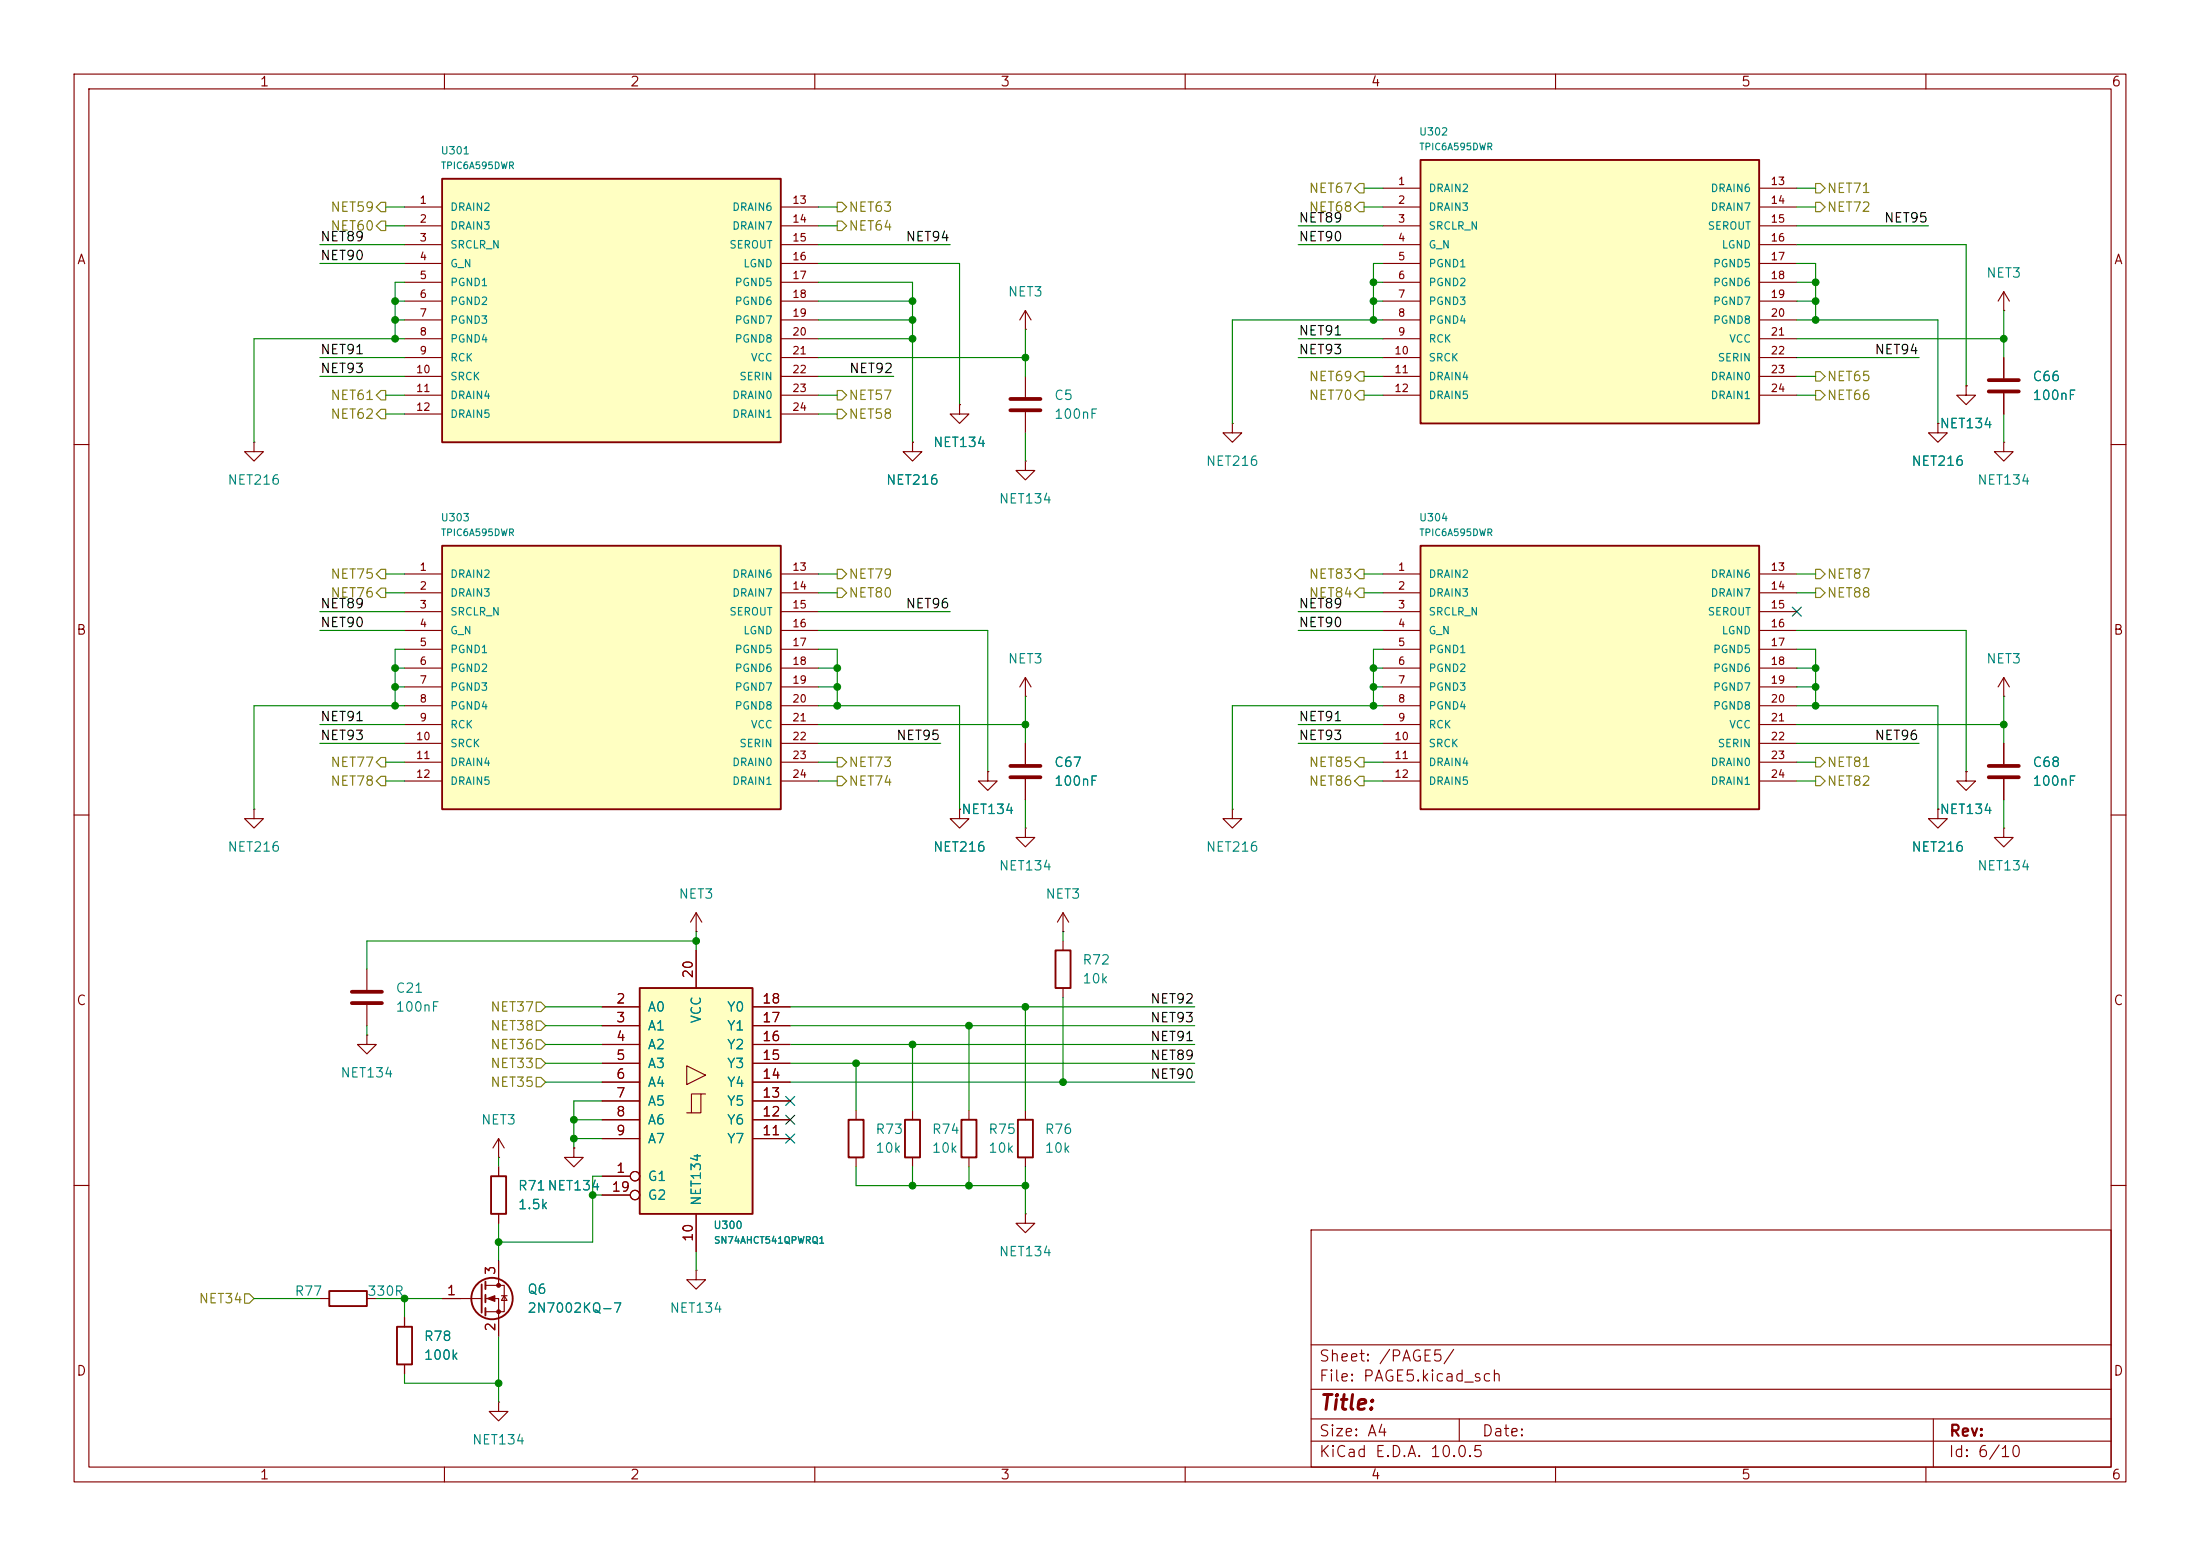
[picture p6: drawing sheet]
<svg xmlns="http://www.w3.org/2000/svg" width="297mm" height="210mm" viewBox="0 0 297 210" stroke-linecap="round" stroke-linejoin="round" font-family="sans-serif">
<g fill="none" stroke="#840000" stroke-width=".15">
<path d="M10 10h277v190h-277zM12 12h273v186h-273zM60 10v2M110 10v2M160 10v2M210 10v2M260 10v2M10 60h2M285 60h2M10 110h2M285 110h2M10 160h2"/>
<path d="M177 166h108v32h-108zM285 160h2M60 198v2M110 198v2M160 198v2M177 194.5h108M177 191.5h108M177 187.5h108M177 181.5h108M197 191.5v3M210 198v2M260 198v2"/>
<path d="M261 191.5v6.5"/>
</g>
<path d="M59.7 24.1h45.7v35.6h-45.7z" fill="#ffffc2"/>
<path d="M59.7 24.1h45.7v35.6h-45.7zM53.6 179.1h2v5.1h-2z" fill="none" stroke="#840000" stroke-width=".25"/>
<g fill="none" stroke="#840000" stroke-width=".15">
<path d="M54.6 27.9h5.1M54.6 30.5h5.1M54.6 33h5.1M54.6 35.6h5.1M54.6 38.1h5.1M105.4 27.9h5.1M105.4 30.5h5.1M105.4 33h5.1M105.4 35.6h5.1M105.4 38.1h5.1M54.6 40.6h5.1M54.6 43.2h5.1"/>
<path d="M54.6 45.7h5.1M54.6 48.3h5.1M54.6 50.8h5.1M54.6 53.3h5.1M54.6 55.9h5.1M105.4 40.6h5.1M105.4 43.2h5.1M105.4 45.7h5.1M105.4 48.3h5.1M105.4 50.8h5.1M105.4 53.3h5.1M105.4 55.9h5.1"/>
<path d="M54.6 177.8v1.3M54.6 184.2v1.2"/>
</g>
<path d="M191.8 21.6h45.7v35.6h-45.7z" fill="#ffffc2"/>
<path d="M191.8 21.6h45.7v35.6h-45.7zM142.5 128.3h2v5.1h-2z" fill="none" stroke="#840000" stroke-width=".25"/>
<g fill="none" stroke="#840000" stroke-width=".15">
<path d="M186.7 25.4h5.1M186.7 27.9h5.1M186.7 30.5h5.1M186.7 33h5.1M186.7 35.6h5.1M186.7 38.1h5.1M237.5 25.4h5.1M237.5 27.9h5.1M237.5 30.5h5.1M237.5 33h5.1M237.5 35.6h5.1M237.5 38.1h5.1"/>
<path d="M270.5 39.4l-.8 1.2M270.5 39.4l.8 1.2M270.5 39.4v2.5M123.2 59.7v1.3h1.3l-1.3 1.2-1.3-1.2h1.3M123.2 59.7h.1M129.5 54.6v1.3h1.3l-1.3 1.3-1.2-1.3h1.2M129.5 54.6h.1M138.4 44.5h.1M138.4 41.9v2.6M138.4 50.8v2.8M138.4 55.6v2.8M138.4 41.9l-.7 1.3"/>
<path d="M138.4 41.9l.8 1.3M166.4 57.2v1.2h1.2l-1.2 1.3-1.3-1.3h1.3M166.4 57.2h.1M186.7 40.6h5.1M186.7 43.2h5.1M186.7 45.7h5.1M186.7 48.3h5.1M186.7 50.8h5.1M186.7 53.3h5.1M237.5 40.6h5.1M237.5 43.2h5.1M237.5 45.7h5.1"/>
<path d="M237.5 48.3h5.1M237.5 50.8h5.1M237.5 53.3h5.1M261.6 57.2v1.2h1.3l-1.3 1.3-1.3-1.3h1.3M261.6 57.2h.1M265.4 52.1v1.2h1.3l-1.3 1.3-1.2-1.3h1.2M265.4 52.1h.1M270.5 41.9h.1M270.5 59.7v1.3h1.3l-1.3 1.2-1.3-1.2h1.3M270.5 59.7h.1M270.5 48.3v2.8M270.5 53.1v2.8"/>
<path d="M138.4 62.2v1.3h1.3l-1.3 1.3-1.2-1.3h1.2M138.4 62.2h.1M138.4 94h.1M138.4 91.4l-.7 1.3M138.4 91.4l.8 1.3M138.4 91.4v2.6M129.5 109.2v1.3h1.3l-1.3 1.3-1.2-1.3h1.2M129.5 109.2h.1M133.3 104.1v1.3h1.3l-1.3 1.3-1.2-1.3h1.2M133.3 104.1h.1M138.4 111.8v1.2h1.3l-1.3 1.3-1.2-1.3h1.2M138.4 111.8h.1"/>
<path d="M138.4 100.3v2.8M138.4 105.2v2.8M166.4 109.2v1.3h1.2l-1.2 1.3-1.3-1.3h1.3M166.4 109.2h.1M261.6 109.2v1.3h1.3l-1.3 1.3-1.3-1.3h1.3M261.6 109.2h.1M265.4 104.1v1.3h1.3l-1.3 1.3-1.2-1.3h1.2M265.4 104.1h.1M270.5 111.8v1.2h1.3l-1.3 1.3-1.3-1.3h1.3M270.5 111.8h.1M270.5 100.3v2.8M270.5 105.2v2.8"/>
<path d="M143.5 125.7h.1M143.5 123.2l-.8 1.3M143.5 123.2l.8 1.3M143.5 123.2v2.5M143.5 127v1.3M143.5 133.4v1.2"/>
</g>
<path d="M136.4 53.8h4.1M136.4 55.4h4.1M268.5 51.3h4M268.5 52.8h4M136.4 103.4h4.1M136.4 104.9h4.1M268.5 103.4h4M268.5 104.9h4" fill="none" stroke="#840000" stroke-width=".51"/>
<path d="M191.8 73.7h45.7v35.5h-45.7z" fill="#ffffc2"/>
<g fill="none" stroke="#840000" stroke-width=".25">
<path d="M191.8 73.7h45.7v35.5h-45.7zM66.3 158.8h2v5h-2zM44.4 174.2h5.1v2.1h-5.1zM65 173.4v3.8M65.5 173v1M65.5 174.8v1M65.5 176.5v1"/>
<circle cx="66.4" cy="175.3" r="2.79"/>
</g>
<g fill="none" stroke="#840000" stroke-width=".15">
<path d="M186.7 77.5h5.1M237.5 77.5h5.1M186.7 80h5.1M186.7 82.6h5.1M186.7 85.1h5.1M186.7 87.6h5.1M186.7 90.2h5.1M186.7 92.7h5.1M186.7 95.3h5.1M186.7 97.8h5.1M237.5 80h5.1M237.5 82.6h5.1"/>
<path d="M237.5 85.1h5.1M237.5 87.6h5.1M237.5 90.2h5.1M237.5 92.7h5.1M237.5 95.3h5.1M237.5 97.8h5.1M270.5 94h.1M270.5 91.4l-.8 1.3M270.5 91.4l.8 1.3M270.5 91.4v2.6M186.7 100.3h5.1M186.7 102.9h5.1"/>
<path d="M186.7 105.4h5.1M237.5 100.3h5.1M237.5 102.9h5.1M237.5 105.4h5.1M49.5 139.7v1.3h1.3l-1.3 1.2-1.2-1.2h1.2M49.5 139.7h.1M49.5 130.8v2.8M49.5 135.6v2.8M67.3 156.2h.1M67.3 153.7v2.5M67.3 157.5v1.3M67.3 153.7l-.8 1.2"/>
<path d="M67.3 153.7l.8 1.2M77.5 154.9v1.3h1.2l-1.2 1.3-1.3-1.3h1.3M77.5 154.9h.1M43.2 175.3h1.2M49.5 175.3h1.3M59.7 175.3h5.3M65.5 173.5h2.6v3.5h-2.6M65.5 175.3h1.8v5M67.3 163.8v1.3M67.3 170.2v3.3M67.7 174.9h.8M68.1 174.9l.4 .6h-.8z"/>
<path d="M94 171.5v1.2h1.2l-1.2 1.3-1.3-1.3h1.3M94 171.5h.1M67.3 189.2v1.3h1.3l-1.3 1.3-1.3-1.3h1.3M67.3 189.2h.1"/>
</g>
<path d="M47.5 133.9h4.1M47.5 135.4h4.1" fill="none" stroke="#840000" stroke-width=".51"/>
<g fill="#840000" stroke="#840000" stroke-width=".15">
<path d="M65.8 175.3l1-.4v.7z"/>
<circle cx="67.3" cy="173.5" r=".25"/>
<circle cx="67.3" cy="177" r=".25"/>
</g>
<path d="M59.7 73.7h45.7v35.5h-45.7z" fill="#ffffc2"/>
<path d="M59.7 73.7h45.7v35.5h-45.7z" fill="none" stroke="#840000" stroke-width=".25"/>
<g fill="none" stroke="#840000" stroke-width=".15">
<path d="M54.6 77.5h5.1M105.4 77.5h5.1M54.6 80h5.1M54.6 82.6h5.1M54.6 85.1h5.1M54.6 87.6h5.1M54.6 90.2h5.1M54.6 92.7h5.1M54.6 95.3h5.1M54.6 97.8h5.1M105.4 80h5.1M105.4 82.6h5.1"/>
<path d="M105.4 85.1h5.1M105.4 87.6h5.1M105.4 90.2h5.1M105.4 92.7h5.1M105.4 95.3h5.1M105.4 97.8h5.1M34.3 109.2v1.3h1.3l-1.3 1.3-1.3-1.3h1.3M34.3 109.2h.1M54.6 100.3h5.1M54.6 102.9h5.1M54.6 105.4h5.1M105.4 100.3h5.1"/>
<path d="M105.4 102.9h5.1M105.4 105.4h5.1M94 125.7h.1M94 123.2l-.8 1.3M94 123.2l.7 1.3M94 123.2v2.5"/>
</g>
<path d="M86.4 133.4h15.2v30.4h-15.2z" fill="#ffffc2"/>
<g fill="none" stroke="#840000" stroke-width=".15">
<path d="M34.3 59.7v1.3h1.3l-1.3 1.2-1.3-1.2h1.3M34.3 59.7h.1M123.2 59.7h.1M129.5 54.6h.1M261.6 57.2h.1M265.4 52.1h.1M270.5 48.3v2.8M270.5 53.1v2.8M129.5 109.2h.1M133.3 104.1h.1M138.4 100.3v2.8M138.4 105.2v2.8"/>
<path d="M261.6 109.2h.1M265.4 104.1h.1M270.5 100.3v2.8M270.5 105.2v2.8M81.3 135.9h5.1M81.3 138.4h5.1M94 128.3v5.1M101.6 135.9h5.1M101.6 138.4h5.1M67.3 157.5v1.3M77.5 154.9h.1M81.3 158.8h3.8"/>
<path d="M81.3 141h5.1M81.3 143.5h5.1M81.3 146.1h5.1M81.3 148.6h5.1M81.3 151.1h5.1M81.3 153.7h5.1M92.7 143.8l2.5 1.3-2.5 1.3zM94.6 147.7h-1.3v2.5M95.2 147.7h-.6v2.5h-1.9M101.6 141h5.1M101.6 143.5h5.1M101.6 146.1h5.1"/>
<path d="M101.6 148.6h5.1M101.6 151.1h5.1M101.6 153.7h5.1M115.6 149.9v1.2M115.6 156.2v1.3M123.2 149.9v1.2M123.2 156.2v1.3M130.8 149.9v1.2M130.8 156.2v1.3M138.4 149.9v1.2M138.4 156.2v1.3M54.6 177.8v1.3"/>
<path d="M59.7 175.3h2.5M67.3 163.8v1.3M67.3 170.2v2.5M67.3 177.8v2.5M81.3 161.3h3.8M94 163.8v5.1M138.4 163.8v1.3h1.3l-1.3 1.3-1.2-1.3h1.2M138.4 163.8h.1M54.6 184.2v1.2"/>
<circle cx="85.7" cy="158.7" r=".63"/>
<circle cx="85.7" cy="161.3" r=".63"/>
</g>
<path d="M86.4 133.4h15.2v30.4h-15.2zM114.6 151.1h2v5.1h-2zM122.2 151.1h2v5.1h-2zM129.8 151.1h2v5.1h-2zM137.4 151.1h2v5.1h-2z" fill="none" stroke="#840000" stroke-width=".25"/>
<g fill="none" stroke="#848400" stroke-width=".15">
<path d="M50.8 30.5l.6-.7h.7v1.3h-.7zM50.8 27.9l.6-.6h.7v1.3h-.7zM113 27.3h.7l.6 .6-.6 .7h-.7zM113 29.8h.7l.6 .7-.6 .6h-.7zM183.5 24.8h.6v1.2h-.6l-.6-.6zM183.5 27.3h.6v1.3h-.6l-.6-.7zM245.1 27.3h.6l.7 .6-.7 .7h-.6zM245.1 24.8h.6l.7 .6-.7 .6h-.6zM50.8 55.9l.6-.7h.7v1.3h-.7zM50.8 53.3l.6-.6h.7v1.3h-.7zM113 55.2h.7l.6 .7-.6 .6h-.7zM113 52.7h.7l.6 .6-.6 .7h-.7z"/>
<path d="M183.5 50.2h.6v1.2h-.6l-.6-.6zM183.5 52.7h.6v1.3h-.6l-.6-.7zM245.1 50.2h.6l.7 .6-.7 .6h-.6zM245.1 52.7h.6l.7 .6-.7 .7h-.6zM51.4 76.8h.7v1.3h-.7l-.6-.6zM113 79.4h.7l.6 .6-.6 .6h-.7zM113 76.8h.7l.6 .7-.6 .6h-.7zM183.5 79.4h.6v1.2h-.6l-.6-.6zM183.5 76.8h.6v1.3h-.6l-.6-.6zM245.1 76.8h.6l.7 .7-.7 .6h-.6zM245.1 79.4h.6l.7 .6-.7 .6h-.6zM50.8 80l.6-.6h.7v1.2h-.7z"/>
<path d="M50.8 102.9l.6-.7h.7v1.3h-.7zM51.4 104.8h.7v1.2h-.7l-.6-.6zM113 102.2h.7l.6 .7-.6 .6h-.7zM113 104.8h.7l.6 .6-.6 .6h-.7zM183.5 104.8h.6v1.2h-.6l-.6-.6zM183.5 102.2h.6v1.3h-.6l-.6-.6zM245.1 102.2h.6l.7 .7-.7 .6h-.6zM245.1 104.8h.6l.7 .6-.7 .6h-.6zM72.4 137.8h.6l.7 .6-.7 .7h-.6zM72.4 135.3h.6l.7 .6-.7 .6h-.6zM72.4 142.9h.6l.7 .6-.7 .6h-.6zM72.4 140.3h.6l.7 .7-.7 .6h-.6z"/>
<path d="M72.4 145.4h.6l.7 .7-.7 .6h-.6zM33 174.6h.7l.6 .7-.6 .6h-.7z"/>
</g>
<g fill="none" stroke="#008400" stroke-width=".15">
<path d="M43.2 35.6h11.4M43.2 33h11.4M52.1 30.5h2.5M52.1 27.9h2.5M54.6 38.1h-1.3v7.6M110.5 30.5h2.5M110.5 38.1h12.7v21.6M110.5 35.6h19v19M110.5 27.9h2.5M110.5 33h17.8M175.3 30.5h11.4M175.3 33h11.4"/>
<path d="M184.1 27.9h2.6M184.1 25.4h2.6M185.4 38.1h1.3M186.7 35.6h-1.3v7.6M242.6 30.5h17.7M242.6 38.1h2.5M242.6 35.6h2.5v7.6M242.6 27.9h2.5M242.6 33h22.8v19.1M242.6 25.4h2.5M43.2 50.8h11.4M43.2 48.3h11.4"/>
<path d="M52.1 53.3h2.5M52.1 55.9h2.5M53.3 40.6h1.3M53.3 43.2h1.3M54.6 45.7h-20.3v14M110.5 40.6h12.7M110.5 45.7h12.7M110.5 50.8h10.1M110.5 53.3h2.5M110.5 48.3h27.9M110.5 55.9h2.5M110.5 43.2h12.7"/>
<path d="M138.4 44.5v6.3M138.4 58.4v3.8M175.3 45.7h11.4M175.3 48.3h11.4M184.1 50.8h2.6M184.1 53.3h2.6M185.4 40.6h1.3M186.7 43.2h-20.3v14M242.6 40.6h2.5M242.6 45.7h27.9M242.6 43.2h19v14M242.6 50.8h2.5"/>
<path d="M242.6 53.3h2.5M242.6 48.3h16.5M270.5 41.9v6.4M270.5 55.9v3.8M52.1 77.5h2.5M110.5 77.5h2.5M184.1 77.5h2.6M242.6 77.5h2.5M43.2 85.1h11.4M43.2 82.6h11.4M43.2 97.8h11.4M52.1 80h2.5"/>
<path d="M53.3 92.7h1.3M53.3 90.2h1.3M54.6 95.3h-20.3v13.9M54.6 87.6h-1.3v7.7M110.5 95.3h19v13.9M110.5 87.6h2.5v7.7M110.5 92.7h2.5M110.5 90.2h2.5M110.5 85.1h22.8v19M110.5 82.6h17.8M110.5 97.8h27.9M110.5 80h2.5"/>
<path d="M138.4 94v6.3M175.3 85.1h11.4M175.3 82.6h11.4M175.3 97.8h11.4M184.1 80h2.6M185.4 92.7h1.3M185.4 90.2h1.3M186.7 95.3h-20.3v13.9M186.7 87.6h-1.3v7.7M242.6 95.3h19v13.9M242.6 87.6h2.5v7.7M242.6 92.7h2.5"/>
<path d="M242.6 90.2h2.5M242.6 85.1h22.8v19M242.6 97.8h27.9M242.6 80h2.5M270.5 94v6.3M43.2 100.3h11.4M52.1 105.4h2.5M52.1 102.9h2.5M110.5 105.4h2.5M110.5 102.9h2.5M110.5 100.3h16.5M138.4 108v3.8"/>
<path d="M175.3 100.3h11.4M184.1 105.4h2.6M184.1 102.9h2.6M242.6 105.4h2.5M242.6 102.9h2.5M242.6 100.3h16.5M270.5 108v3.8M49.5 138.4v1.3M73.7 138.4h7.6M73.7 135.9h7.6M94 127h-44.5v3.8M94 125.7v2.6"/>
<path d="M106.7 138.4h54.6M106.7 135.9h54.6M130.8 138.4v11.5M138.4 135.9v14M143.5 125.7v1.3M143.5 134.6v11.5M67.3 156.2v1.3M73.7 141h7.6M73.7 143.5h7.6M73.7 146.1h7.6M77.5 151.1h3.8M77.5 153.7h3.8"/>
<path d="M81.3 148.6h-3.8v6.3M81.3 158.8h-1.3v8.8h-12.7M106.7 141h54.6M106.7 143.5h54.6M106.7 146.1h54.6M115.6 157.5v2.5h22.8M115.6 143.5v6.4M123.2 141v8.9M123.2 157.5v2.5M130.8 157.5v2.5M138.4 157.5v6.3M34.3 175.3h8.9"/>
<path d="M50.8 175.3h8.9M54.6 175.3v2.5M67.3 165.1v5.1M80 161.3h1.3M94 168.9v2.6M54.6 185.4v1.3h12.7M67.3 180.3v8.9"/>
</g>
<path d="M242 81.9l1.2 1.3M243.2 81.9l-1.2 1.3M106.1 148l1.2 1.2M106.1 153.1l1.2 1.2M106.1 150.5l1.2 1.2M107.3 148l-1.2 1.2M107.3 153.1l-1.2 1.2M107.3 150.5l-1.2 1.2" fill="none" stroke="#000084" stroke-width=".15"/>
<g fill="#008400" stroke="#008400" stroke-width=".14">
<circle cx="123.2" cy="141" r=".46"/>
<circle cx="185.4" cy="95.3" r=".46"/>
<circle cx="130.8" cy="138.4" r=".46"/>
<circle cx="138.4" cy="135.9" r=".46"/>
<circle cx="185.4" cy="90.2" r=".46"/>
<circle cx="185.4" cy="92.7" r=".46"/>
<circle cx="138.4" cy="97.8" r=".46"/>
<circle cx="123.2" cy="43.2" r=".46"/>
<circle cx="123.2" cy="40.6" r=".46"/>
<circle cx="123.2" cy="45.7" r=".46"/>
<circle cx="53.3" cy="45.7" r=".46"/>
<circle cx="53.3" cy="40.6" r=".46"/>
<circle cx="53.3" cy="43.2" r=".46"/>
<circle cx="115.6" cy="143.5" r=".46"/>
<circle cx="113" cy="95.3" r=".46"/>
<circle cx="143.5" cy="146.1" r=".46"/>
<circle cx="138.4" cy="160" r=".46"/>
<circle cx="123.2" cy="160" r=".46"/>
<circle cx="130.8" cy="160" r=".46"/>
<circle cx="94" cy="127" r=".46"/>
<circle cx="53.3" cy="90.2" r=".46"/>
<circle cx="53.3" cy="92.7" r=".46"/>
<circle cx="53.3" cy="95.3" r=".46"/>
<circle cx="54.6" cy="175.3" r=".46"/>
<circle cx="67.3" cy="167.6" r=".46"/>
<circle cx="80" cy="161.3" r=".46"/>
<circle cx="77.5" cy="153.7" r=".46"/>
<circle cx="67.3" cy="186.7" r=".46"/>
<circle cx="113" cy="92.7" r=".46"/>
<circle cx="113" cy="90.2" r=".46"/>
<circle cx="77.5" cy="151.1" r=".46"/>
<circle cx="270.5" cy="97.8" r=".46"/>
<circle cx="245.1" cy="92.7" r=".46"/>
<circle cx="245.1" cy="90.2" r=".46"/>
<circle cx="245.1" cy="95.3" r=".46"/>
<circle cx="138.4" cy="48.3" r=".46"/>
<circle cx="245.1" cy="43.2" r=".46"/>
<circle cx="245.1" cy="40.6" r=".46"/>
<circle cx="245.1" cy="38.1" r=".46"/>
<circle cx="270.5" cy="45.7" r=".46"/>
<circle cx="185.4" cy="38.1" r=".46"/>
<circle cx="185.4" cy="43.2" r=".46"/>
<circle cx="185.4" cy="40.6" r=".46"/>
</g>
<text font-size="2" fill="#840000" x="178" y="190.8">Title:</text>
<g font-size="1.5" fill="#840000">
<text x="178" y="184.1">Sheet: /PAGE5/</text>
<text x="178" y="186.8">File: PAGE5.kicad_sch</text>
<text x="178" y="197">KiCad E.D.A. 10.0.5</text>
<text x="178" y="194.2">Size: A4</text>
<text x="200" y="194.2">Date:</text>
<text x="263" y="197">Id: 6/10</text>
<text x="263" y="194.2">Rev:</text>
</g>
<g font-size="1.3" fill="#840000">
<text x="35" y="12">1</text>
<text x="85" y="12">2</text>
<text x="135" y="12">3</text>
<text x="185" y="12">4</text>
<text x="235" y="12">5</text>
<text x="285" y="12">6</text>
<text x="10.3" y="36">A</text>
<text x="285.3" y="36">A</text>
<text x="10.2" y="86">B</text>
<text x="285.2" y="86">B</text>
<text x="10.2" y="136">C</text>
<text x="83.1" y="135.8">2</text>
<text x="93.8" y="132.1" transform="rotate(-90 93.8 132.1)">20</text>
<text x="102.8" y="135.8">18</text>
<text x="285.2" y="136">C</text>
<text x="83.1" y="138.3">3</text>
<text x="83.1" y="140.8">4</text>
<text x="83.1" y="143.4">5</text>
<text x="102.8" y="143.4">15</text>
<text x="102.8" y="140.8">16</text>
<text x="102.8" y="138.3">17</text>
<text x="83.1" y="145.9">6</text>
<text x="83.1" y="148.5">7</text>
<text x="102.8" y="148.5">13</text>
<text x="102.8" y="145.9">14</text>
<text x="83.1" y="151">8</text>
<text x="83.1" y="153.5">9</text>
<text x="102.8" y="153.5">11</text>
<text x="102.8" y="151">12</text>
<text x="82.5" y="161.2">19</text>
<text x="83.1" y="158.6">1</text>
<text x="93.8" y="167.7" transform="rotate(-90 93.8 167.7)">10</text>
<text x="67.2" y="172.2" transform="rotate(-90 67.2 172.2)">3</text>
<text x="60.2" y="175.1">1</text>
<text x="67.2" y="179.8" transform="rotate(-90 67.2 179.8)">2</text>
<text x="10.2" y="186">D</text>
<text x="285.2" y="186">D</text>
<text x="35" y="200">1</text>
<text x="85" y="200">2</text>
<text x="135" y="200">3</text>
<text x="185" y="200">4</text>
<text x="235" y="200">5</text>
<text x="285" y="200">6</text>
</g>
<g font-size="1.3" fill="#848400">
<text x="44.5" y="28.9">NET59</text>
<text x="114.5" y="28.9">NET63</text>
<text x="176.6" y="26.4">NET67</text>
<text x="176.6" y="28.9">NET68</text>
<text x="246.5" y="28.9">NET72</text>
<text x="246.5" y="26.4">NET71</text>
<text x="44.5" y="31.4">NET60</text>
<text x="114.5" y="31.4">NET64</text>
<text x="176.6" y="51.8">NET69</text>
<text x="246.5" y="51.8">NET65</text>
<text x="44.5" y="56.8">NET62</text>
<text x="44.5" y="54.3">NET61</text>
<text x="114.5" y="56.8">NET58</text>
<text x="114.5" y="54.3">NET57</text>
<text x="176.6" y="54.3">NET70</text>
<text x="246.5" y="54.3">NET66</text>
<text x="44.5" y="78.4">NET75</text>
<text x="44.5" y="81">NET76</text>
<text x="114.5" y="81">NET80</text>
<text x="114.5" y="78.4">NET79</text>
<text x="176.6" y="81">NET84</text>
<text x="176.6" y="78.4">NET83</text>
<text x="246.5" y="78.4">NET87</text>
<text x="246.5" y="81">NET88</text>
<text x="44.5" y="106.4">NET78</text>
<text x="44.5" y="103.8">NET77</text>
<text x="114.5" y="103.8">NET73</text>
<text x="114.5" y="106.4">NET74</text>
<text x="176.6" y="106.4">NET86</text>
<text x="176.6" y="103.8">NET85</text>
<text x="246.5" y="103.8">NET81</text>
<text x="246.5" y="106.4">NET82</text>
<text x="66.1" y="136.9">NET37</text>
<text x="66.1" y="139.4">NET38</text>
<text x="66.1" y="141.9">NET36</text>
<text x="66.1" y="144.5">NET33</text>
<text x="66.1" y="147">NET35</text>
<text x="26.7" y="176.2">NET34</text>
</g>
<g font-size="1.3">
<text x="43.2" y="35.4">NET90</text>
<text x="43.2" y="32.9">NET89</text>
<text x="122.2" y="32.9">NET94</text>
<text x="175.2" y="32.9">NET90</text>
<text x="175.2" y="30.4">NET89</text>
<text x="254.3" y="30.4">NET95</text>
<text x="175.2" y="45.6">NET91</text>
<text x="43.2" y="50.7">NET93</text>
<text x="43.2" y="48.1">NET91</text>
<text x="114.6" y="50.7">NET92</text>
<text x="175.2" y="48.1">NET93</text>
<text x="253" y="48.1">NET94</text>
<text x="43.2" y="82.4">NET89</text>
<text x="122.2" y="82.4">NET96</text>
<text x="175.2" y="82.4">NET89</text>
<text x="43.2" y="85">NET90</text>
<text x="175.2" y="85">NET90</text>
<text x="43.2" y="97.7">NET91</text>
<text x="43.2" y="100.2">NET93</text>
<text x="120.9" y="100.2">NET95</text>
<text x="175.2" y="97.7">NET91</text>
<text x="175.2" y="100.2">NET93</text>
<text x="253" y="100.2">NET96</text>
<text x="155.2" y="135.8">NET92</text>
<text x="155.2" y="140.8">NET91</text>
<text x="155.2" y="143.4">NET89</text>
<text x="155.2" y="138.3">NET93</text>
<text x="155.2" y="145.9">NET90</text>
</g>
<g font-size="1.3" fill="#008484">
<text x="136" y="40.3">NET3</text>
<text x="268.1" y="37.8">NET3</text>
<text x="274.3" y="51.8">C66</text>
<text x="142.2" y="54.3">C5</text>
<text x="142.2" y="56.8">100nF</text>
<text x="261.8" y="58.1">NET134</text>
<text x="274.3" y="54.3">100nF</text>
<text x="30.6" y="65.7">NET216</text>
<text x="119.5" y="65.7">NET216</text>
<text x="125.9" y="60.7">NET134</text>
<text x="162.7" y="63.2">NET216</text>
<text x="258" y="63.2">NET216</text>
<text x="266.8" y="65.7">NET134</text>
<text x="134.8" y="68.3">NET134</text>
<text x="136" y="89.9">NET3</text>
<text x="268.1" y="89.9">NET3</text>
<text x="142.2" y="103.8">C67</text>
<text x="142.2" y="106.4">100nF</text>
<text x="274.3" y="103.8">C68</text>
<text x="274.3" y="106.4">100nF</text>
<text x="129.7" y="110.2">NET134</text>
<text x="261.8" y="110.2">NET134</text>
<text x="30.6" y="115.3">NET216</text>
<text x="125.9" y="115.3">NET216</text>
<text x="134.8" y="117.8">NET134</text>
<text x="162.7" y="115.3">NET216</text>
<text x="258" y="115.3">NET216</text>
<text x="266.8" y="117.8">NET134</text>
<text x="91.5" y="121.6">NET3</text>
<text x="141.1" y="121.6">NET3</text>
<text x="146" y="130.5">R72</text>
<text x="53.3" y="134.3">C21</text>
<text x="53.3" y="136.9">100nF</text>
<text x="87.3" y="136.9">A0</text>
<text x="98.1" y="136.9">Y0</text>
<text x="146" y="133">10k</text>
<text x="87.3" y="139.4">A1</text>
<text x="87.3" y="141.9">A2</text>
<text x="94.9" y="138.2" transform="rotate(-90 94.9 138.2)">VCC</text>
<text x="98.1" y="141.9">Y2</text>
<text x="98.1" y="139.4">Y1</text>
<text x="45.9" y="145.7">NET134</text>
<text x="87.3" y="144.5">A3</text>
<text x="87.3" y="147">A4</text>
<text x="87.3" y="149.6">A5</text>
<text x="98.1" y="149.6">Y5</text>
<text x="98.1" y="147">Y4</text>
<text x="98.1" y="144.5">Y3</text>
<text x="64.9" y="152.1">NET3</text>
<text x="87.3" y="152.1">A6</text>
<text x="87.3" y="154.6">A7</text>
<text x="98.1" y="154.6">Y7</text>
<text x="98.1" y="152.1">Y6</text>
<text x="118.1" y="153.4">R73</text>
<text x="118.1" y="155.9">10k</text>
<text x="125.7" y="153.4">R74</text>
<text x="125.7" y="155.9">10k</text>
<text x="133.3" y="153.4">R75</text>
<text x="133.3" y="155.9">10k</text>
<text x="141" y="153.4">R76</text>
<text x="141" y="155.9">10k</text>
<text x="69.8" y="161">R71NET134</text>
<text x="87.3" y="159.7">G1</text>
<text x="69.8" y="163.5">1.5k</text>
<text x="87.3" y="162.3">G2</text>
<text x="94.9" y="162.8" transform="rotate(-90 94.9 162.8)">NET134</text>
<text x="134.8" y="169.9">NET134</text>
<text x="39.7" y="175.2">R77</text>
<text x="49.5" y="175.2">330R</text>
<text x="71.1" y="175">Q6</text>
<text x="71.1" y="177.5">2N7002KQ-7</text>
<text x="90.3" y="177.5">NET134</text>
<text x="57.1" y="181.3">R78</text>
<text x="57.1" y="183.8">100k</text>
<text x="63.6" y="195.3">NET134</text>
</g>
<g font-size="1" fill="#008484">
<text x="59.4" y="21.1">U301</text>
<text x="191.5" y="18.5">U302</text>
<text x="60.7" y="28.7">DRAIN2</text>
<text x="98.8" y="28.7">DRAIN6</text>
<text x="192.8" y="26.2">DRAIN2</text>
<text x="192.8" y="28.7">DRAIN3</text>
<text x="230.9" y="26.2">DRAIN6</text>
<text x="230.9" y="28.7">DRAIN7</text>
<text x="60.7" y="31.2">DRAIN3</text>
<text x="60.7" y="33.8">SRCLR_N</text>
<text x="98.4" y="33.8">SEROUT</text>
<text x="98.8" y="31.2">DRAIN7</text>
<text x="192.8" y="31.2">SRCLR_N</text>
<text x="192.8" y="33.8">G_N</text>
<text x="230.5" y="31.2">SEROUT</text>
<text x="232.4" y="33.8">LGND</text>
<text x="60.7" y="36.3">G_N</text>
<text x="60.7" y="38.9">PGND1</text>
<text x="60.7" y="41.4">PGND2</text>
<text x="99.1" y="38.9">PGND5</text>
<text x="99.1" y="41.4">PGND6</text>
<text x="100.3" y="36.3">LGND</text>
<text x="192.8" y="36.3">PGND1</text>
<text x="192.8" y="38.9">PGND2</text>
<text x="192.8" y="41.4">PGND3</text>
<text x="231.2" y="36.3">PGND5</text>
<text x="231.2" y="38.9">PGND6</text>
<text x="231.2" y="41.4">PGND7</text>
<text x="60.7" y="43.9">PGND3</text>
<text x="60.7" y="46.5">PGND4</text>
<text x="99.1" y="43.9">PGND7</text>
<text x="99.1" y="46.5">PGND8</text>
<text x="192.8" y="43.9">PGND4</text>
<text x="192.8" y="46.5">RCK</text>
<text x="231.2" y="43.9">PGND8</text>
<text x="233.4" y="46.5">VCC</text>
<text x="60.7" y="49">RCK</text>
<text x="60.7" y="51.6">SRCK</text>
<text x="99.7" y="51.6">SERIN</text>
<text x="101.3" y="49">VCC</text>
<text x="192.8" y="49">SRCK</text>
<text x="192.8" y="51.6">DRAIN4</text>
<text x="230.9" y="51.6">DRAIN0</text>
<text x="231.8" y="49">SERIN</text>
<text x="60.7" y="54.1">DRAIN4</text>
<text x="60.7" y="56.6">DRAIN5</text>
<text x="98.8" y="54.1">DRAIN0</text>
<text x="98.8" y="56.6">DRAIN1</text>
<text x="192.8" y="54.1">DRAIN5</text>
<text x="230.9" y="54.1">DRAIN1</text>
<text x="59.4" y="70.6">U303</text>
<text x="191.5" y="70.6">U304</text>
<text x="60.7" y="78.2">DRAIN2</text>
<text x="60.7" y="80.8">DRAIN3</text>
<text x="60.7" y="83.3">SRCLR_N</text>
<text x="98.4" y="83.3">SEROUT</text>
<text x="98.8" y="78.2">DRAIN6</text>
<text x="98.8" y="80.8">DRAIN7</text>
<text x="192.8" y="78.2">DRAIN2</text>
<text x="192.8" y="80.8">DRAIN3</text>
<text x="192.8" y="83.3">SRCLR_N</text>
<text x="230.5" y="83.3">SEROUT</text>
<text x="230.9" y="78.2">DRAIN6</text>
<text x="230.9" y="80.8">DRAIN7</text>
<text x="60.7" y="85.9">G_N</text>
<text x="60.7" y="88.4">PGND1</text>
<text x="99.1" y="88.4">PGND5</text>
<text x="100.3" y="85.9">LGND</text>
<text x="192.8" y="85.9">G_N</text>
<text x="192.8" y="88.4">PGND1</text>
<text x="231.2" y="88.4">PGND5</text>
<text x="232.4" y="85.9">LGND</text>
<text x="60.7" y="90.9">PGND2</text>
<text x="60.7" y="93.5">PGND3</text>
<text x="99.1" y="90.9">PGND6</text>
<text x="99.1" y="93.5">PGND7</text>
<text x="192.8" y="90.9">PGND2</text>
<text x="192.8" y="93.5">PGND3</text>
<text x="231.2" y="90.9">PGND6</text>
<text x="231.2" y="93.5">PGND7</text>
<text x="60.7" y="96">PGND4</text>
<text x="60.7" y="98.6">RCK</text>
<text x="60.7" y="101.1">SRCK</text>
<text x="99.1" y="96">PGND8</text>
<text x="99.7" y="101.1">SERIN</text>
<text x="101.3" y="98.6">VCC</text>
<text x="192.8" y="96">PGND4</text>
<text x="192.8" y="98.6">RCK</text>
<text x="192.8" y="101.1">SRCK</text>
<text x="231.2" y="96">PGND8</text>
<text x="231.8" y="101.1">SERIN</text>
<text x="233.4" y="98.6">VCC</text>
<text x="60.7" y="103.6">DRAIN4</text>
<text x="60.7" y="106.2">DRAIN5</text>
<text x="98.8" y="103.6">DRAIN0</text>
<text x="98.8" y="106.2">DRAIN1</text>
<text x="192.8" y="103.6">DRAIN4</text>
<text x="192.8" y="106.2">DRAIN5</text>
<text x="230.9" y="103.6">DRAIN0</text>
<text x="230.9" y="106.2">DRAIN1</text>
<text x="96.2" y="166.1">U300</text>
</g>
<g font-size="1" fill="#840000">
<text x="56.6" y="27.8">1</text>
<text x="106.9" y="27.8">13</text>
<text x="188.6" y="25.2">1</text>
<text x="188.6" y="27.8">2</text>
<text x="239" y="25.2">13</text>
<text x="239" y="27.8">14</text>
<text x="56.6" y="30.3">2</text>
<text x="56.6" y="32.8">3</text>
<text x="56.6" y="35.4">4</text>
<text x="106.9" y="30.3">14</text>
<text x="106.9" y="32.8">15</text>
<text x="106.9" y="35.4">16</text>
<text x="188.6" y="30.3">3</text>
<text x="188.6" y="32.8">4</text>
<text x="188.6" y="35.4">5</text>
<text x="239" y="30.3">15</text>
<text x="239" y="32.8">16</text>
<text x="239" y="35.4">17</text>
<text x="56.6" y="37.9">5</text>
<text x="56.6" y="40.5">6</text>
<text x="106.9" y="37.9">17</text>
<text x="106.9" y="40.5">18</text>
<text x="188.6" y="37.9">6</text>
<text x="188.6" y="40.5">7</text>
<text x="239" y="37.9">18</text>
<text x="239" y="40.5">19</text>
<text x="56.6" y="43">7</text>
<text x="56.6" y="45.5">8</text>
<text x="106.9" y="43">19</text>
<text x="106.9" y="45.5">20</text>
<text x="188.6" y="43">8</text>
<text x="188.6" y="45.5">9</text>
<text x="239" y="43">20</text>
<text x="239" y="45.5">21</text>
<text x="56.1" y="50.6">10</text>
<text x="56.1" y="53.2">11</text>
<text x="56.6" y="48.1">9</text>
<text x="106.9" y="48.1">21</text>
<text x="106.9" y="50.6">22</text>
<text x="106.9" y="53.2">23</text>
<text x="188.2" y="48.1">10</text>
<text x="188.2" y="50.6">11</text>
<text x="188.2" y="53.2">12</text>
<text x="239" y="48.1">22</text>
<text x="239" y="50.6">23</text>
<text x="239" y="53.2">24</text>
<text x="56.1" y="55.7">12</text>
<text x="106.9" y="55.7">24</text>
<text x="56.6" y="77.3">1</text>
<text x="106.9" y="77.3">13</text>
<text x="188.6" y="77.3">1</text>
<text x="239" y="77.3">13</text>
<text x="56.6" y="79.8">2</text>
<text x="56.6" y="82.4">3</text>
<text x="106.9" y="79.8">14</text>
<text x="106.9" y="82.4">15</text>
<text x="188.6" y="79.8">2</text>
<text x="188.6" y="82.4">3</text>
<text x="239" y="79.8">14</text>
<text x="239" y="82.4">15</text>
<text x="56.6" y="84.9">4</text>
<text x="56.6" y="87.4">5</text>
<text x="56.6" y="90">6</text>
<text x="106.9" y="84.9">16</text>
<text x="106.9" y="87.4">17</text>
<text x="106.9" y="90">18</text>
<text x="188.6" y="84.9">4</text>
<text x="188.6" y="87.4">5</text>
<text x="188.6" y="90">6</text>
<text x="239" y="84.9">16</text>
<text x="239" y="87.4">17</text>
<text x="239" y="90">18</text>
<text x="56.6" y="92.5">7</text>
<text x="56.6" y="95.1">8</text>
<text x="106.9" y="92.5">19</text>
<text x="106.9" y="95.1">20</text>
<text x="188.6" y="92.5">7</text>
<text x="188.6" y="95.1">8</text>
<text x="239" y="92.5">19</text>
<text x="239" y="95.1">20</text>
<text x="56.1" y="100.1">10</text>
<text x="56.6" y="97.6">9</text>
<text x="106.9" y="97.6">21</text>
<text x="106.9" y="100.1">22</text>
<text x="188.2" y="100.1">10</text>
<text x="188.6" y="97.6">9</text>
<text x="239" y="97.6">21</text>
<text x="239" y="100.1">22</text>
<text x="56.1" y="102.7">11</text>
<text x="56.1" y="105.2">12</text>
<text x="106.9" y="102.7">23</text>
<text x="106.9" y="105.2">24</text>
<text x="188.2" y="102.7">11</text>
<text x="188.2" y="105.2">12</text>
<text x="239" y="102.7">23</text>
<text x="239" y="105.2">24</text>
</g>
<g font-size=".9" fill="#008484">
<text x="59.5" y="23">TPIC6A595DWR</text>
<text x="191.5" y="20.5">TPIC6A595DWR</text>
<text x="59.5" y="72.6">TPIC6A595DWR</text>
<text x="191.5" y="72.6">TPIC6A595DWR</text>
<text x="96.3" y="168.1">SN74AHCT541QPWRQ1</text>
</g>
</svg>
